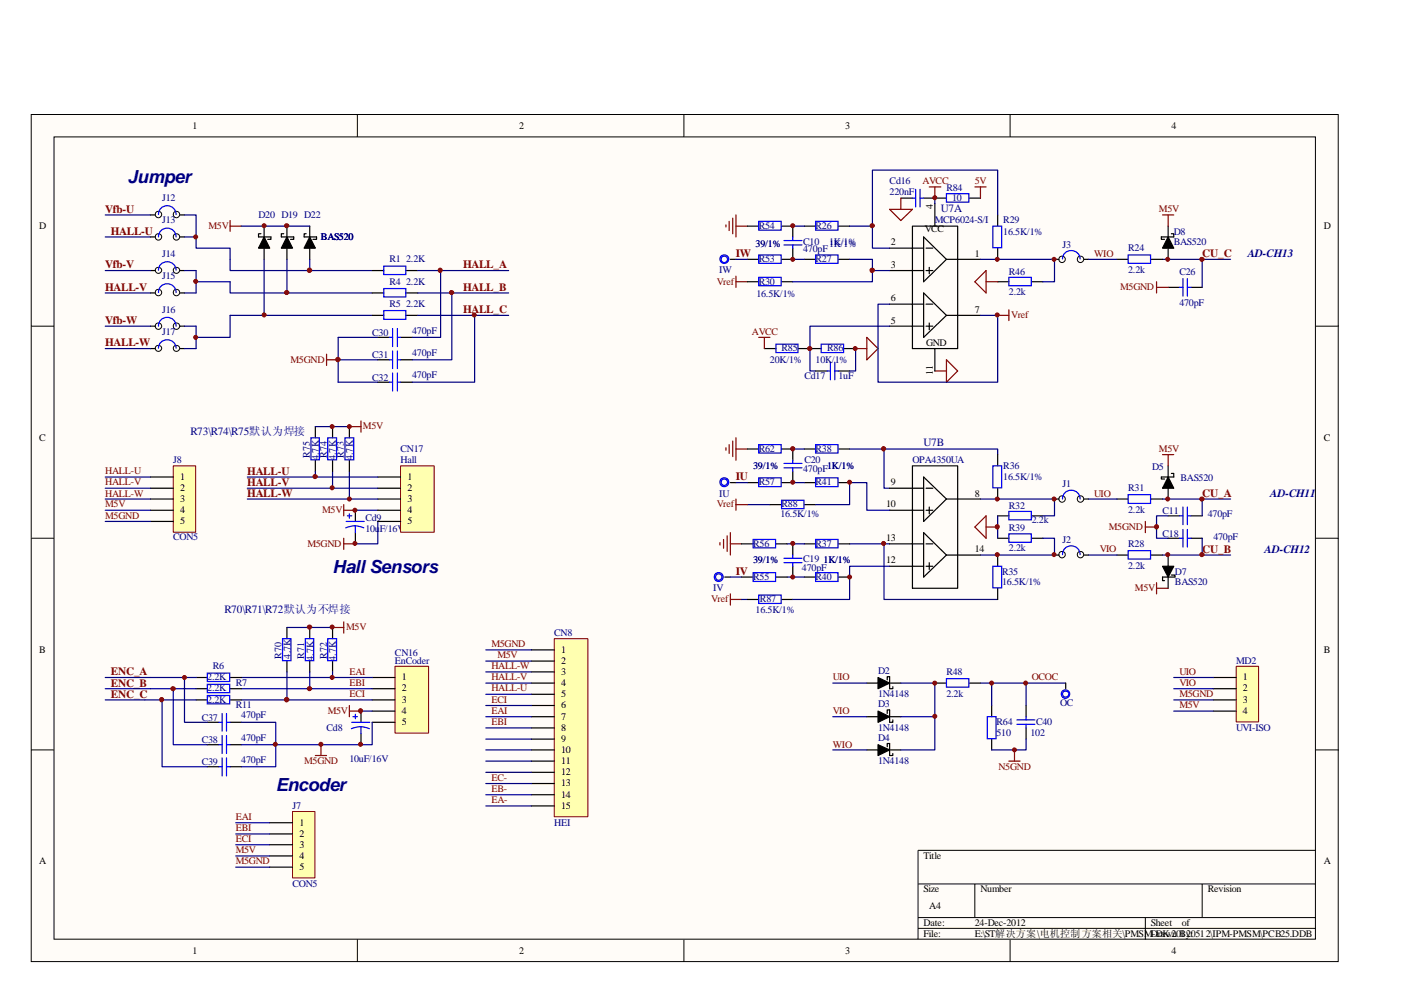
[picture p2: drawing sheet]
<svg xmlns="http://www.w3.org/2000/svg" width="297mm" height="210mm" viewBox="0 0 297 210" stroke-linecap="round" stroke-linejoin="round" font-family="sans-serif">
<path d="M6.6 24.2h276.5v179.3h-276.5z" fill="#fffcf8"/>
<g fill="none" stroke="#000" stroke-width=".21">
<path d="M6.6 24.2h276.5v179.3h-276.5zM11.4 29h266.9v169.7h-266.9zM75.6 24.2v4.8M144.7 24.2v4.8M213.7 24.2v4.8M6.6 69h4.8M278.4 69h4.8M6.6 113.9h4.8M278.4 113.9h4.8M6.6 158.7h4.8M278.4 158.7h4.8M278.4 179.9h-84.2v18.9"/>
<path d="M75.6 198.8v4.8M144.7 198.8v4.8M194.2 187h84.2M194.2 194.2h84.2M194.2 196.4h84.2M206.2 187v7.2M213.7 198.8v4.8M242.3 194.2v4.6M254.3 187v7.2"/>
<circle cx="224.7" cy="54.9" r=".68"/>
<circle cx="228.6" cy="54.9" r=".68"/>
<circle cx="224.7" cy="105.6" r=".68"/>
<circle cx="224.7" cy="117.4" r=".68"/>
<circle cx="228.6" cy="105.6" r=".68"/>
<circle cx="228.6" cy="117.4" r=".68"/>
</g>
<g fill="none" stroke="#000" stroke-width=".25">
<path d="M154.5 54.9h1.2M158.2 47.9h2.3M158.2 54.9h2.3M158.2 59.6h2.3M165.4 47.9h2.3v2.2M165.4 59.6h2.3M167.7 52.5v2.4h-2.3M170.2 47.9h2.4M170.2 54.9h2.4M177.4 47.9h2.3M177.4 54.9h2.3M188.2 52.5h7.2"/>
<path d="M188.2 57.2h7.2M190.6 41.9h2.4M193 47.9h9.6v25.9h-9.6zM195.4 41.9h4.8M195.4 50.1l4.8 4.8-4.8 4.7zM195.9 52.5h1.5M195.9 57.2h1.5M196.6 56.6v1.3M197.8 43.1v4.8M200.2 54.9h7.2M205.1 41.9h2.3M211.1 45.5v2.4"/>
<path d="M211.1 52.5v2.4M211.1 59.6h2.3M218.3 59.6h2.3M223.1 54.9h.9M229.4 54.9h.9M236.3 54.9h2.4M243.5 54.9h2.5M245.7 50.1v.5h.7M247.1 47.9v2.2M247.1 52.5v2.4M247.8 49.5h.5v.6M161.7 73.8h2.5"/>
<path d="M168.9 73.8h4.8M172.6 78.5h2.4M177.4 78.5h2.3M178.6 73.8h2.4M188.2 64.4h7.2M188.2 69h7.2M195.4 62l4.8 4.7-4.8 4.7zM195.9 64.4h1.5M195.9 69h1.5M196.6 68.3v1.5M197.8 73.8v4.7M200.2 66.7h7.2"/>
<path d="M247.1 60.8h2.4M252 60.8h2.3M158.2 95h2.3M165.4 95h2.3v2.4M167.7 99.8v2.3h-2.3M170.2 95h2.4M177.4 95h2.3M193 98.6h9.6v25.9h-9.6zM211.1 96.2v2.4M247.1 98.6v2.3M154.5 102.1h1.2M156.9 115.1h2.4"/>
<path d="M158.2 102.1h2.3M162.9 106.8h2.5M164.2 115.1h2.3M167.7 115.1v2.3M167.7 119.8v2.3M170.2 115.1h2.4M170.2 102.1h2.4M170.2 106.8h2.4M177.4 115.1h2.3M177.4 102.1h2.3M188.2 115.1h7.2M188.2 103.3h7.2"/>
<path d="M188.2 108h7.2M188.2 119.8h7.2M195.4 100.9l4.8 4.7-4.8 4.7zM195.4 112.7l4.8 4.7-4.8 4.7zM195.9 115.1h1.5M195.9 103.3h1.5M195.9 108h1.5M195.9 119.8h1.5M196.6 107.3v1.4M196.6 119.1v1.4M200.2 105.6h7.2M200.2 117.4h7.2"/>
<path d="M211.1 103.3v2.3M211.1 117.4v2.4M211.1 109.1h2.3M211.1 113.9h2.3M218.3 109.1h2.3M218.3 113.9h2.3M223.1 105.6h.9M223.1 117.4h.9M229.4 105.6h.9M229.4 117.4h.9M236.3 105.6h2.4M236.3 117.4h2.4"/>
<path d="M243.5 105.6h2.5M243.5 117.4h2.5M245.7 100.9v.5h.7M247.1 103.3v2.3M247.1 117.4v2.4M247.1 109.1h2.4M247.1 113.9h2.4M247.8 100.2h.5v.7M252 109.1h2.3M252 113.9h2.3M153.3 122.1h1.2M156.9 122.1h2.4"/>
<path d="M158.2 126.8h2.3M164.2 122.1h2.3M165.4 126.8h2.3M170.2 122.1h2.4M177.4 122.1h2.3M211.1 124.5v2.3M246 122.1v.8h.4M247.1 122.1v2.4M247.8 121.7h.8v.4"/>
</g>
<g fill="none" stroke="#00f" stroke-width=".25">
<path d="M160.5 58.7h4.8v1.8h-4.8zM160.5 46.8h4.8v1.9h-4.8zM160.5 53.9h4.8v1.8h-4.8zM165.9 51.8h3.8M165.9 50.9h3.8M167.7 50.1v.8M167.7 51.8v.7M172.6 46.8h4.7v1.9h-4.7zM172.6 53.9h4.7v1.8h-4.7zM193 41.9h.7M193.7 40.1v3.7M194.6 40.1v3.7"/>
<path d="M194.6 41.9h.8M200.2 41h4.8v1.8h-4.8zM210.1 47.9h1.8v4.5h-1.8zM213.4 58.7h4.8v1.8h-4.8zM224.8 54.8a1.86 1.86 0 0 1 1.9-1.8 1.86 1.86 0 0 1 1.8 1.8M238.7 53.9h4.7v1.8h-4.7zM250.3 58.9v3.8M251.2 58.9v3.8M164.2 72.8h4.6v1.8h-4.6zM173.7 72.8h4.8v1.8h-4.8zM175 78.5h.7M175.7 76.6v3.8"/>
<path d="M176.6 76.6v3.8M176.6 78.5h.8M249.5 60.8h.8M251.2 60.8h.8M160.5 94.1h4.8v1.8h-4.8zM165.9 98.1h3.8M165.9 99h3.8M167.7 97.4v.7M167.7 99v.8M172.6 94.1h4.7v1.8h-4.7zM210.1 98.6h1.8v4.6h-1.8zM159.3 114.1h4.8v1.8h-4.8z"/>
<path d="M160.5 101.1h4.8v1.9h-4.8zM165.4 105.8h4.7v1.8h-4.7zM165.9 118.1h3.8M165.9 119.1h3.8M167.7 117.4v.7M167.7 119.1v.7M172.6 114.1h4.7v1.8h-4.7zM172.6 101.1h4.7v1.9h-4.7zM210.1 119.8h1.8v4.6h-1.8zM213.4 108.2h4.8v1.8h-4.8zM213.4 113h4.8v1.7h-4.8zM224.8 105.6a1.86 1.86 0 0 1 1.9-1.9 1.86 1.86 0 0 1 1.8 1.9"/>
<path d="M224.8 117.4a1.86 1.86 0 0 1 1.9-1.9 1.86 1.86 0 0 1 1.8 1.9M238.7 104.7h4.7v1.8h-4.7zM238.7 116.5h4.7v1.8h-4.7zM249.5 109.1h.8M249.5 113.9h.8M250.3 107.3v3.7M250.3 112v3.8M251.2 107.3v3.7M251.2 112v3.8M251.2 109.1h.8M251.2 113.9h.8M159.3 121.2h4.8v1.8h-4.8z"/>
<path d="M160.5 125.9h4.8v1.8h-4.8zM172.6 121.2h4.7v1.8h-4.7z"/>
<circle cx="153.2" cy="54.9" r=".68"/>
<circle cx="153.3" cy="54.8" r=".92"/>
<circle cx="153.2" cy="102" r=".94"/>
<circle cx="153.2" cy="102" r=".68"/>
<circle cx="152" cy="122.1" r=".94"/>
<circle cx="152.1" cy="122.1" r=".68"/>
</g>
<path d="M246 54.9h14.3M187 115.1v11.7h24.1M207.4 105.6h3.7M246 117.4h14.3M246 105.6h14.3" fill="none" stroke="#11037f" stroke-width=".25"/>
<g fill="none" stroke="#800000" stroke-width=".25">
<path d="M196.6 39.6h2.5M197.8 39.6v2.3M206.2 39.6h2.4M207.4 39.6v2.3M153.6 47.6v.4M154.3 46.8v2M155 46.2v3.3M155.7 45.5v4.6M155.7 58.4v2.4M155.7 47.9h2.5M155.7 59.6h2.5M188.2 44.3h4.8l-2.4 2.4z"/>
<path d="M190.6 41.9v2.4M208.6 59.6h2.5M208.6 57.2v4.8l-2.4-2.4zM244.7 59.6v2.4M246 45.5h2.3M247.1 45.5v2.4M160.5 71.4h2.4M161.7 71.4v2.4M181 73.8h2.4M183.4 71.4l2.4 2.4-2.4 2.3zM197.8 78.5h2.4M200.2 76.1l2.4 2.4-2.4 2.4z"/>
<path d="M211.1 66.7h2.3M213.4 65.5v2.3M244.7 60.8h2.4M153.6 94.8v.5M154.3 94.1v1.8M155 93.3v3.3M155.7 92.6v4.8M155.7 95h2.5M246 96.2h2.3M247.1 96.2v2.4M152.3 114.8v.5M153.1 114.1v1.9"/>
<path d="M153.8 113.4v3.3M154.5 112.7v4.7M154.5 115.1h2.4M155.7 105.6v2.4M155.7 106.8h2.5M208.6 109.1v4.8l-2.4-2.4zM208.6 111.5h2.5M242.3 111.5h2.4M242.3 110.3v2.4M154.5 125.7v2.3M154.5 126.8h2.4M244.7 123.3v2.4"/>
<path d="M244.7 124.5h2.4"/>
</g>
<g fill="none" stroke="#000080" stroke-width=".25">
<path d="M155.7 54.9h2.5M167.7 54.9h2.5M167.7 47.9h2.5M179.7 54.9h4.9v2.3h3.6M184.6 47.9v4.6h3.6M184.6 57.2v2.4h-16.9M197.8 41.9v1.2M207.4 54.9h15.7v4.7h-2.5M211.1 45.5v-9.5h-26.5v11.9h-4.9M230.3 54.9h6M254.3 54.9v5.9M181 73.8v4.7h-1.3"/>
<path d="M188.2 64.4h-2.4v16.5h25.3v-14.2h-3.7M188.2 69h-16.8v9.5h1.2M167.7 95h2.5M179.7 95h7.3M211.1 96.2v-1.2h-24.1v8.3h1.2M155.7 102.1h2.5M158.2 106.8h4.7M166.5 115.1h3.7M167.7 102.1h2.5M172.6 106.8h7.1v-4.7h3.7v5.9h4.8M179.7 115.1h8.5M188.2 119.8h-8.5v7h-12"/>
<path d="M211.1 105.6h12v3.5h-2.5M211.1 109.1v4.8M220.6 113.9h2.5v3.5h-15.7M230.3 117.4h6M230.3 105.6h6M247.1 109.1h-2.4v4.8h2.4M254.3 105.6v3.5M254.3 113.9v3.5M154.5 122.1h2.4M156.9 126.8h1.3M166.5 122.1h3.7"/>
</g>
<g fill="#000" stroke="#000" stroke-width=".25">
<path d="M245.7 50.1h2.6zM245.7 100.9h2.6zM246 122.1h2.6z"/>
<path d="M247.1 50.1l1.2 2.4h-2.3z" fill-rule="evenodd"/>
<path d="M247.1 100.9l1.2 2.4h-2.3z" fill-rule="evenodd"/>
<path d="M246 119.8h2.3l-1.2 2.3z" fill-rule="evenodd"/>
</g>
<g fill="#800000" stroke="#800000" stroke-width=".21">
<circle cx="186.9" cy="115" r=".42"/>
<circle cx="186.9" cy="95" r=".45"/>
<circle cx="211" cy="66.6" r=".42"/>
<circle cx="184.5" cy="57.2" r=".48"/>
<circle cx="184.5" cy="47.8" r=".45"/>
<circle cx="167.7" cy="122.1" r=".42"/>
<circle cx="167.7" cy="115" r=".42"/>
<circle cx="197.8" cy="41.8" r=".42"/>
<circle cx="167.7" cy="47.8" r=".42"/>
<circle cx="167.7" cy="54.9" r=".42"/>
<circle cx="179.7" cy="122.1" r=".42"/>
<circle cx="179.7" cy="102" r=".42"/>
<circle cx="180.9" cy="73.7" r=".42"/>
<circle cx="171.3" cy="73.7" r=".45"/>
<circle cx="247.1" cy="105.6" r=".42"/>
<circle cx="247.1" cy="54.9" r=".42"/>
<circle cx="211" cy="54.9" r=".42"/>
<circle cx="223" cy="54.9" r=".42"/>
<circle cx="211" cy="105.6" r=".42"/>
<circle cx="223" cy="105.6" r=".42"/>
<circle cx="211" cy="117.4" r=".42"/>
<circle cx="223" cy="117.4" r=".42"/>
<circle cx="211" cy="111.5" r=".45"/>
<circle cx="167.7" cy="102" r=".42"/>
<circle cx="254.3" cy="105.6" r=".45"/>
<circle cx="254.3" cy="117.4" r=".45"/>
<circle cx="254.3" cy="54.9" r=".45"/>
</g>
<path d="M261.6 141.1h4.7v11.7h-4.7z" fill="#ffffb0"/>
<path d="M261.5 141h4.8v11.8h-4.8z" fill="none" stroke="#800000" stroke-width=".21"/>
<g fill="none" stroke="#000" stroke-width=".25">
<path d="M31.8 45.5h1.1M31.8 50.1h1.1M31.8 57.2h1.1M38.1 45.5h.9M38.1 50.1h.9M38.1 57.2h.9M55.2 49.5h-.5v.6M55.9 47.9v2.2M55.9 52.5v2.4M57.3 50.1v.5h-.7M60 49.5h-.5v.6M60.7 47.9v2.2"/>
<path d="M60.7 52.5v2.4M62.1 50.1v.5h-.6M64.8 49.5h-.5v.6M65.5 47.9v2.2M65.5 52.5v2.4M67 50.1v.5h-.8M31.8 62h1.1M31.8 69h1.1M31.8 73.8h1.1M38.1 62h.9M38.1 69h.9M38.1 73.8h.9"/>
<path d="M66.7 90.3v2.3M66.7 97.4v2.4M70.4 90.3v2.3M70.4 97.4v2.4M73.9 90.3v2.3M73.9 97.4v2.4M75.2 108v2.3M75.2 112.7v2.4M256.7 143.4h4.8M256.7 145.7h4.8M256.7 148.1h4.8M256.7 150.5h4.8"/>
</g>
<g fill="none" stroke="#000080" stroke-width=".25">
<path d="M22.3 57.2h9.5M22.3 45.5h9.5M22.3 50.1h9.5M39 45.5h2.5v4.6h-2.5M39 57.2h2.5v4.8h-2.5M41.5 59.6h7.2v2.4h30M41.5 50.1v2.4h7.2v4.7h30M51.1 47.9h14.4M55.9 54.9v11.8M60.7 54.9v7.1M65.5 54.9v2.3M22.3 62h9.5"/>
<path d="M22.3 69h9.5M22.3 73.8h9.5M39 69h2.5v4.8h-2.5M78.7 66.7h-30v4.7h-7.2M66.7 90.3h7.2M70.4 99.8v3.5M73.9 99.8v5.8M75.2 108h4.7M79.9 110.3v4.8h-4.7M248.3 143.4h8.4M248.3 145.7h8.4M248.3 148.1h8.4"/>
<path d="M248.3 150.5h8.4"/>
</g>
<g fill="#000" stroke="#000" stroke-width=".25">
<path d="M54.7 50.1h2.6zM59.5 50.1h2.6zM64.3 50.1h2.7z"/>
<path d="M55.9 50.1l1.2 2.4h-2.4z" fill-rule="evenodd"/>
<path d="M60.7 50.1l1.2 2.4h-2.4z" fill-rule="evenodd"/>
<path d="M65.5 50.1l1.2 2.4h-2.4z" fill-rule="evenodd"/>
</g>
<path d="M48.7 46.7v2.3M48.7 47.9h2.4M73.9 90.3h2.5M76.4 89.1v2.4M72.7 106.8v2.3M72.7 113.9v2.4M72.7 115.1h2.5M72.7 108h2.5" fill="none" stroke="#800000" stroke-width=".25"/>
<g fill="none" stroke="#000" stroke-width=".21">
<circle cx="33.5" cy="45.4" r=".68"/>
<circle cx="33.5" cy="50.1" r=".68"/>
<circle cx="33.5" cy="57.2" r=".66"/>
<circle cx="37.3" cy="45.4" r=".68"/>
<circle cx="37.3" cy="50.1" r=".68"/>
<circle cx="37.4" cy="57.2" r=".66"/>
<circle cx="33.5" cy="61.9" r=".68"/>
<circle cx="33.5" cy="69" r=".68"/>
<circle cx="33.5" cy="73.7" r=".66"/>
<circle cx="37.3" cy="61.9" r=".68"/>
<circle cx="37.3" cy="69" r=".68"/>
<circle cx="37.4" cy="73.7" r=".66"/>
</g>
<g fill="none" stroke="#00f" stroke-width=".25">
<path d="M33.5 45.4a1.86 1.86 0 0 1 1.9-1.9 1.86 1.86 0 0 1 1.9 1.9M33.5 50.1a1.86 1.86 0 0 1 1.9-1.8 1.86 1.86 0 0 1 1.9 1.8M33.5 57.2a1.86 1.86 0 0 1 1.9-1.8 1.86 1.86 0 0 1 1.9 1.8M33.5 61.9a1.86 1.86 0 0 1 1.9-1.9 1.86 1.86 0 0 1 1.9 1.9M33.5 69a1.86 1.86 0 0 1 1.9-1.8 1.86 1.86 0 0 1 1.9 1.8M33.5 73.7a1.86 1.86 0 0 1 1.9-1.8 1.86 1.86 0 0 1 1.9 1.8M65.8 92.6h1.8v4.7h-1.8zM69.3 92.6h1.9v4.7h-1.9zM73 92.6h1.8v4.7h-1.8zM73.2 111.7a4.5 4.5 0 0 1 3.8 0M73.2 110.3h3.8M73.5 109.1h.9"/>
<path d="M73.9 108.7v1M75.2 111.3v1.4"/>
</g>
<path d="M83.7 141.1h7v14h-7z" fill="#ffffb0"/>
<path d="M83.6 141h7.1v14.1h-7.1z" fill="none" stroke="#800000" stroke-width=".21"/>
<path d="M78.7 143.4h4.9M78.7 145.7h4.9M78.7 148.1h4.9M78.7 150.5h4.9M78.7 152.8h4.9" fill="none" stroke="#000" stroke-width=".25"/>
<path d="M84.8 98.7h7.1v13.9h-7.1z" fill="#ffffb0"/>
<path d="M84.8 98.6h7.1v14h-7.1z" fill="none" stroke="#800000" stroke-width=".21"/>
<g fill="none" stroke="#000" stroke-width=".25">
<path d="M79.9 100.9h4.9M79.9 103.3h4.9M79.9 105.6h4.9M79.9 108h4.9M79.9 110.3h4.9M60.7 132.8v2.3M60.7 139.9v2.3M65.5 132.8v2.3M65.5 139.9v2.3M70.4 132.8v2.3M70.4 139.9v2.3M76.4 150.5v2.3"/>
<path d="M76.4 155.2v2.4"/>
</g>
<path d="M70.4 132.8h2.3M72.7 131.6v2.4M66.7 159.9h2.4M67.9 157.6v2.3M73.9 149.3v2.4M73.9 150.5h2.5" fill="none" stroke="#800000" stroke-width=".25"/>
<path d="M59.8 135.1h1.8v4.7h-1.8zM64.6 135.1h1.8v4.7h-1.8zM69.3 135.1h1.9v4.7h-1.9zM74.3 154.2a4.5 4.5 0 0 1 3.8 0M74.4 152.8h3.8M74.7 151.7h.9M75.2 151.1v1M76.4 153.8v1.4" fill="none" stroke="#00f" stroke-width=".25"/>
<g fill="none" stroke="#000080" stroke-width=".25">
<path d="M66.7 99.8v1.1M52.3 100.9h27.6M52.3 103.3h27.6M52.3 105.6h27.6M60.7 132.8h9.7M51.1 145.7h14.4M60.7 142.2v5.9h-9.6M60.7 148.1h18M65.5 142.2v3.5h13.2M70.4 142.2v1.2h-19.3M70.4 143.4h8.3M76.4 150.5h2.3"/>
<path d="M78.7 152.8v4.8h-10.8"/>
</g>
<path d="M62 171.8h4.6v14h-4.6z" fill="#ffffb0"/>
<path d="M61.9 171.7h4.7v14.1h-4.7z" fill="none" stroke="#800000" stroke-width=".21"/>
<path d="M57.1 174.1h4.8M57.1 176.5h4.8M57.1 178.7h4.8M57.1 181.1h4.8M57.1 183.5h4.8" fill="none" stroke="#000" stroke-width=".25"/>
<path d="M36.7 98.7h4.7v13.9h-4.7z" fill="#ffffb0"/>
<path d="M36.7 98.6h4.7v14h-4.7z" fill="none" stroke="#800000" stroke-width=".21"/>
<g fill="none" stroke="#000" stroke-width=".25">
<path d="M78.7 57.2h2.5M85.9 57.2h2.5M78.7 62h2.5M78.7 66.7h2.5M79.9 71.4h2.5M79.9 76.1h2.5M84.8 71.4h2.4M84.8 76.1h2.4M85.9 62h2.5M85.9 66.7h2.5M79.9 80.9h2.5M84.8 80.9h2.4"/>
<path d="M31.8 100.9h4.9M31.8 103.3h4.9M31.8 105.6h4.9M31.8 108h4.9M31.8 110.3h4.9M41.5 143.4h2.4M41.5 145.7h2.4M41.5 148.1h2.4M43.9 152.8h2.4M43.9 157.6h2.4M48.7 143.4h2.4M48.7 145.7h2.4"/>
<path d="M48.7 148.1h2.4M48.7 152.8h2.4M48.7 157.6h2.4M183.4 144.5h2.4M183.4 151.7h2.4M183.4 158.7h2.4M188.2 143.2h-.5v.7M188.2 150.2h-.5v.8M188.2 157.3h-.5v.7M188.2 144.5h2.4M188.2 151.7h2.4M188.2 158.7h2.4"/>
<path d="M188.9 145.3v.4h-.7M188.9 152.3v.5h-.7M188.9 159.4v.5h-.7M197.8 144.5h2.4M205.1 144.5h2.3M209.8 149.3v2.4M209.8 156.4v2.3M217.1 149.3v2.4M217.1 154v2.4M225.5 144.5v1.2M43.9 162.2h2.4M48.7 162.2h2.4"/>
</g>
<g fill="none" stroke="#000080" stroke-width=".25">
<path d="M88.4 57.2h19.2M93.2 57.2v14.2h-6M71.5 76.1h8.4M79.9 71.4h-8.4v9.5h8.4M88.4 62h19.2M88.4 66.7h19.2M95.6 62v14.1h-8.4M100.4 66.7v14.2h-13.2M22.3 100.9h9.5M22.3 103.3h9.5M22.3 105.6h9.5M22.3 108h9.5"/>
<path d="M22.3 110.3h9.5M22.3 143.4h19.2M22.3 145.7h19.2M22.3 148.1h19.2M34.3 148.1v14.1h9.6M36.7 145.7v11.9h7.2M39 143.4v9.4h4.9M51.1 152.8h7.2v9.4h-7.2M51.1 157.6h16.8M176.2 144.5h7.2M176.2 151.7h7.2M176.2 158.7h7.2"/>
<path d="M190.6 144.5h7.2v14.2h-7.2M190.6 151.7h7.2M207.4 144.5h18.1M209.8 144.5v4.8M217.1 156.4v2.3h-7.3M217.1 144.5v4.8M49.9 174.1h7.2M49.9 176.5h7.2M49.9 178.7h7.2M49.9 181.1h7.2M49.9 183.5h7.2"/>
</g>
<g fill="#800000" stroke="#800000" stroke-width=".21">
<circle cx="167.7" cy="95" r=".45"/>
<circle cx="60.7" cy="47.8" r=".45"/>
<circle cx="55.9" cy="47.8" r=".42"/>
<circle cx="41.4" cy="50.1" r=".42"/>
<circle cx="41.4" cy="59.5" r=".42"/>
<circle cx="41.4" cy="71.4" r=".42"/>
<circle cx="65.5" cy="57.2" r=".48"/>
<circle cx="60.7" cy="61.9" r=".45"/>
<circle cx="55.9" cy="66.6" r=".42"/>
<circle cx="93.1" cy="57.2" r=".45"/>
<circle cx="95.6" cy="61.9" r=".45"/>
<circle cx="100.3" cy="66.6" r=".42"/>
<circle cx="71.5" cy="76.1" r=".48"/>
<circle cx="75.1" cy="115" r=".42"/>
<circle cx="75.1" cy="108" r=".42"/>
<circle cx="73.9" cy="90.3" r=".42"/>
<circle cx="70.3" cy="103.2" r=".42"/>
<circle cx="73.9" cy="105.6" r=".42"/>
<circle cx="70.3" cy="90.3" r=".42"/>
<circle cx="66.7" cy="100.8" r=".45"/>
<circle cx="67.9" cy="157.5" r=".42"/>
<circle cx="76.3" cy="150.4" r=".45"/>
<circle cx="76.3" cy="157.5" r=".42"/>
<circle cx="70.3" cy="132.7" r=".42"/>
<circle cx="65.5" cy="132.7" r=".45"/>
<circle cx="70.3" cy="143.3" r=".42"/>
<circle cx="60.7" cy="148" r=".48"/>
<circle cx="65.5" cy="145.7" r=".45"/>
<circle cx="39" cy="143.3" r=".42"/>
<circle cx="36.6" cy="145.7" r=".45"/>
<circle cx="34.2" cy="148" r=".45"/>
<circle cx="58.3" cy="157.5" r=".42"/>
<circle cx="247.1" cy="117.4" r=".42"/>
<circle cx="244.7" cy="111.5" r=".45"/>
<circle cx="197.8" cy="144.5" r=".42"/>
<circle cx="197.8" cy="151.6" r=".42"/>
<circle cx="214.6" cy="158.7" r=".42"/>
<circle cx="209.8" cy="144.5" r=".42"/>
<circle cx="217" cy="144.5" r=".42"/>
</g>
<g fill="none" stroke="#00f" stroke-width=".25">
<path d="M81.2 56.3h4.7v1.8h-4.7zM81.2 61.1h4.7v1.7h-4.7zM81.2 65.7h4.7v1.9h-4.7zM82.4 71.4h.7M82.4 76.1h.7M83.1 69.5v3.8M83.1 74.3v3.7M83.1 78.9v3.8M84.1 69.5v3.8M84.1 74.3v3.7M84.1 78.9v3.8M84.1 71.4h.7"/>
<path d="M84.1 76.1h.7M82.4 80.9h.7M84.1 80.9h.7M43.9 142.4h4.7v1.8h-4.7zM43.9 144.8h4.7v1.8h-4.7zM43.9 147.2h4.7v1.7h-4.7zM46.3 152.8h.7M46.3 157.6h.7M47 151v3.7M47 155.6v3.8M47.9 151v3.7M47.9 155.6v3.8"/>
<path d="M47.9 152.8h.8M47.9 157.6h.8M200.2 143.6h4.8v1.8h-4.8zM208.9 151.7h1.8v4.6h-1.8zM215.1 153.3h3.8M215.1 152.3h3.8M217.1 151.7v.6M217.1 153.3v.7M46.3 162.2h.7M47 160.4v3.8M47.9 160.4v3.8M47.9 162.2h.8"/>
<circle cx="225.4" cy="146.9" r=".9"/>
<circle cx="225.5" cy="146.9" r=".66"/>
</g>
<path d="M69.1 74.9v2.4M69.1 76.1h2.4M214.6 158.7v2.4M213.4 161.1h2.4" fill="none" stroke="#800000" stroke-width=".25"/>
<g fill="#000" stroke="#000" stroke-width=".25">
<path d="M188.2 143.2v2.5zM188.2 150.2v2.6zM188.2 157.3v2.6z"/>
<path d="M185.8 143.4l2.4 1.1-2.4 1.2z" fill-rule="evenodd"/>
<path d="M185.8 150.5l2.4 1.2-2.4 1.1z" fill-rule="evenodd"/>
<path d="M185.8 157.6l2.4 1.1-2.4 1.2z" fill-rule="evenodd"/>
</g>
<path d="M117.3 135.2h7.1v37.6h-7.1z" fill="#ffffb0"/>
<path d="M117.3 135.1h7.1v37.7h-7.1z" fill="none" stroke="#800000" stroke-width=".21"/>
<g fill="none" stroke="#000" stroke-width=".25">
<path d="M112.4 137.5h4.9M112.4 139.9h4.9M112.4 142.2h4.9M112.4 144.5h4.9M112.4 146.9h4.9M112.4 149.3h4.9M112.4 151.7h4.9M112.4 154h4.9M112.4 156.4h4.9M112.4 158.7h4.9M112.4 161.1h4.9M112.4 163.4h4.9"/>
<path d="M112.4 165.8h4.9M112.4 168.2h4.9M112.4 170.5h4.9"/>
</g>
<g fill="none" stroke="#000080" stroke-width=".25">
<path d="M102.8 139.9h9.6M102.8 137.5h9.6M102.8 158.7h9.6M102.8 156.4h9.6M102.8 154h9.6M102.8 151.7h9.6M102.8 149.3h9.6M102.8 146.9h9.6M102.8 144.5h9.6M102.8 142.2h9.6M102.8 170.5h9.6M102.8 168.2h9.6"/>
<path d="M102.8 165.8h9.6M102.8 163.4h9.6M102.8 161.1h9.6"/>
</g>
<g font-size="3.8" fill="#000080">
<text x="27" y="38.7">Jumper</text>
<text x="70.4" y="121.3">Hall Sensors</text>
<text x="58.3" y="167.3">Encoder</text>
</g>
<g font-size="2.4" fill="#800000">
<text x="22.3" y="45">Vfb-U</text>
<text x="23.5" y="49.7">HALL-U</text>
<text x="22.3" y="56.7">Vfb-V</text>
<text x="98" y="56.7">HALL_A</text>
<text x="155.7" y="54.5">IW</text>
<text x="254.3" y="54.5">CU_C</text>
<text x="22.3" y="61.5">HALL-V</text>
<text x="98" y="61.5">HALL_B</text>
<text x="22.3" y="68.6">Vfb-W</text>
<text x="98" y="66.2">HALL_C</text>
<text x="22.3" y="73.3">HALL-W</text>
<text x="52.3" y="100.4">HALL-U</text>
<text x="155.7" y="101.6">IU</text>
<text x="52.3" y="102.8">HALL-V</text>
<text x="52.3" y="105.2">HALL-W</text>
<text x="254.3" y="105.2">CU_A</text>
<text x="254.3" y="116.9">CU_B</text>
<text x="155.7" y="121.7">IV</text>
<text x="23.5" y="142.9">ENC_A</text>
<text x="23.5" y="145.3">ENC_B</text>
<text x="23.5" y="147.6">ENC_C</text>
</g>
<g font-size="2.4" fill="#000080">
<text x="199.1" y="44.9">U7A</text>
<text x="264" y="54.5">AD-CH13</text>
<text x="40.3" y="92">R73\R74\R75默认为焊接</text>
<text x="195.4" y="94.4">U7B</text>
<text x="268.7" y="105.2">AD-CH11</text>
<text x="267.5" y="116.9">AD-CH12</text>
<text x="47.5" y="129.8">R70\R71\R72默认为不焊接</text>
</g>
<g font-size="2.1">
<text x="40.7" y="27.2">1</text>
<text x="109.8" y="27.2">2</text>
<text x="178.8" y="27.2">3</text>
<text x="247.8" y="27.2">4</text>
<text x="197.4" y="44.3" transform="rotate(-90 197.4 44.3)">4</text>
<text x="8.3" y="48.4">D</text>
<text x="188.5" y="51.9">2</text>
<text x="195.7" y="49.1">VCC</text>
<text x="280.1" y="48.4">D</text>
<text x="188.5" y="56.7">3</text>
<text x="206.2" y="54.3">1</text>
<text x="188.5" y="63.8">6</text>
<text x="188.5" y="68.5">5</text>
<text x="206.2" y="66.1">7</text>
<text x="195.9" y="73.2">GND</text>
<text x="197.4" y="79.4" transform="rotate(-90 197.4 79.4)">11</text>
<text x="8.3" y="93.2">C</text>
<text x="280.1" y="93.2">C</text>
<text x="38.1" y="101.5">1</text>
<text x="86.2" y="101.5">1</text>
<text x="38.1" y="103.9">2</text>
<text x="38.1" y="106.2">3</text>
<text x="86.2" y="103.9">2</text>
<text x="86.2" y="106.2">3</text>
<text x="187.5" y="107.4">10</text>
<text x="188.5" y="102.7">9</text>
<text x="206.2" y="105.1">8</text>
<text x="38.1" y="108.6">4</text>
<text x="38.1" y="110.9">5</text>
<text x="86.2" y="108.6">4</text>
<text x="86.2" y="110.9">5</text>
<text x="187.5" y="119.2">12</text>
<text x="187.5" y="114.5">13</text>
<text x="206.2" y="116.9">14</text>
<text x="8.3" y="138.1">B</text>
<text x="85" y="143.9">1</text>
<text x="118.7" y="138.1">1</text>
<text x="118.7" y="140.5">2</text>
<text x="118.7" y="142.8">3</text>
<text x="263" y="143.9">1</text>
<text x="280.1" y="138.1">B</text>
<text x="85" y="146.3">2</text>
<text x="85" y="148.7">3</text>
<text x="118.7" y="145.1">4</text>
<text x="118.7" y="147.5">5</text>
<text x="118.7" y="149.9">6</text>
<text x="263" y="146.3">2</text>
<text x="263" y="148.7">3</text>
<text x="85" y="151.1">4</text>
<text x="85" y="153.4">5</text>
<text x="118.7" y="152.2">7</text>
<text x="118.7" y="154.6">8</text>
<text x="263" y="151.1">4</text>
<text x="118.7" y="157">9</text>
<text x="118.7" y="159.4">10</text>
<text x="118.7" y="161.6">11</text>
<text x="118.7" y="164">12</text>
<text x="118.7" y="166.4">13</text>
<text x="118.7" y="168.8">14</text>
<text x="118.7" y="171.1">15</text>
<text x="63.3" y="174.7">1</text>
<text x="63.3" y="177.1">2</text>
<text x="63.3" y="179.3">3</text>
<text x="8.3" y="182.9">A</text>
<text x="63.3" y="181.7">4</text>
<text x="63.3" y="184.1">5</text>
<text x="195.4" y="181.7">Title</text>
<text x="280.1" y="182.9">A</text>
<text x="195.4" y="188.8">Size</text>
<text x="207.4" y="188.8">Number</text>
<text x="255.5" y="188.8">Revision</text>
<text x="195.4" y="195.9">Date:</text>
<text x="196.6" y="192.4">A4</text>
<text x="206.2" y="195.9">24-Dec-2012</text>
<text x="243.5" y="195.9">Sheet</text>
<text x="250" y="195.9">of</text>
<text x="40.7" y="201.8">1</text>
<text x="109.8" y="201.8">2</text>
<text x="178.8" y="201.8">3</text>
<text x="195.4" y="198.2">File:</text>
<text x="206.2" y="198.2">E:\ST解决方案\电机控制方案相关\PMSMDraw20B20512\IPM-PMSM\PCB25.DDB</text>
<text x="243.8" y="198.2">-DK n 1y:</text>
<text x="247.8" y="201.8">4</text>
</g>
<g font-size="2.1" fill="#000080">
<text x="188.2" y="39">Cd16</text>
<text x="188.2" y="41.3">220nF</text>
<text x="200.2" y="40.4">R84</text>
<text x="34.3" y="42.5">J12</text>
<text x="34.3" y="47.3">J13</text>
<text x="54.7" y="46.1">D20 D19 D22</text>
<text x="197.8" y="47.3">MCP6024-S/I</text>
<text x="201.4" y="42.5">10</text>
<text x="212.3" y="47.3">R29</text>
<text x="67.9" y="50.7">BAS520</text>
<text x="159.9" y="52.2">39/1%</text>
<text x="160.5" y="48.4">R54</text>
<text x="169.9" y="51.7">C10</text>
<text x="169.9" y="53.4">470pF</text>
<text x="172.6" y="48.4">R26</text>
<text x="175.4" y="52.2">1K/1%</text>
<text x="212.3" y="49.6">16.5K/1%</text>
<text x="224.8" y="52.4">J3</text>
<text x="238.7" y="53.1">R24</text>
<text x="248.3" y="49.6">D8</text>
<text x="248.3" y="51.9">BAS520</text>
<text x="34.3" y="54.3">J14</text>
<text x="34.3" y="59">J15</text>
<text x="82.4" y="55.5">R1</text>
<text x="85.9" y="55.5">2.2K</text>
<text x="152.1" y="57.8">IW</text>
<text x="160.5" y="55.5">R53</text>
<text x="172.6" y="55.5">R27</text>
<text x="213.4" y="58.1">R46</text>
<text x="238.7" y="57.8">2.2k</text>
<text x="249.5" y="58.1">C26</text>
<text x="82.4" y="60.2">R4</text>
<text x="82.4" y="65">R5</text>
<text x="85.9" y="60.2">2.2K</text>
<text x="85.9" y="65">2.2K</text>
<text x="160" y="62.8">16.5K/1%</text>
<text x="160.5" y="60.2">R30</text>
<text x="213.4" y="62.3">2.2k</text>
<text x="249.5" y="64.7">470pF</text>
<text x="34.3" y="66.1">J16</text>
<text x="34.3" y="70.8">J17</text>
<text x="78.7" y="71">C30</text>
<text x="87.2" y="70.6">470pF</text>
<text x="78.7" y="75.8">C31</text>
<text x="87.2" y="75.3">470pF</text>
<text x="162.9" y="76.7">20K/1%</text>
<text x="165.4" y="74.4">R85</text>
<text x="172.6" y="76.7">10K</text>
<text x="175" y="74.4">R86</text>
<text x="176" y="76.7">/1%</text>
<text x="78.7" y="80.5">C32</text>
<text x="87.2" y="80">470pF</text>
<text x="170.2" y="80.3">Cd17</text>
<text x="177.4" y="80.3">1uF</text>
<text x="84.8" y="95.6">CN17</text>
<text x="160.5" y="95.6">R62</text>
<text x="172.6" y="95.6">R38</text>
<text x="36.7" y="98">J8</text>
<text x="65.5" y="96.9" transform="rotate(-90 65.5 96.9)">R75</text>
<text x="67.5" y="97.4" transform="rotate(-90 67.5 97.4)">4.7K</text>
<text x="69.2" y="96.9" transform="rotate(-90 69.2 96.9)">R74</text>
<text x="71" y="97.4" transform="rotate(-90 71 97.4)">4.7K</text>
<text x="72.7" y="96.9" transform="rotate(-90 72.7 96.9)">R73</text>
<text x="74.7" y="97.4" transform="rotate(-90 74.7 97.4)">4.7K</text>
<text x="84.8" y="98">Hall</text>
<text x="159.3" y="99.2">39/1%</text>
<text x="169.9" y="99.8">470pF</text>
<text x="170.2" y="98">C20</text>
<text x="175" y="99.2">1K/1%</text>
<text x="193" y="98">OPA4350UA</text>
<text x="212.3" y="99.2">R36</text>
<text x="212.3" y="101.5">16.5K/1%</text>
<text x="243.8" y="99.4">D5</text>
<text x="249.8" y="101.8">BAS520</text>
<text x="152.1" y="105.1">IU</text>
<text x="160.5" y="102.7">R57</text>
<text x="165.4" y="107.4">R88</text>
<text x="172.6" y="102.7">R41</text>
<text x="213.4" y="107.6">R32</text>
<text x="224.8" y="103.1">J1</text>
<text x="238.7" y="103.9">R31</text>
<text x="77.3" y="110.3">Cd9</text>
<text x="77.3" y="112.6">10u</text>
<text x="80.3" y="112.6">F/16V</text>
<text x="165.1" y="109.5">16.5K/1%</text>
<text x="213.4" y="112.4">R39</text>
<text x="218.3" y="110.7">2.2k</text>
<text x="238.7" y="108.6">2.2k</text>
<text x="246" y="108.8">C11</text>
<text x="246" y="113.6">C18</text>
<text x="255.5" y="109.5">470pF</text>
<text x="36.7" y="114.2">CON5</text>
<text x="159.3" y="115.7">R56</text>
<text x="159.3" y="119.2">39/1%</text>
<text x="169.9" y="119">C19</text>
<text x="172.6" y="115.7">R37</text>
<text x="174.2" y="119.2">1K/1%</text>
<text x="213.4" y="116.6">2.2k</text>
<text x="224.8" y="115">J2</text>
<text x="238.7" y="115.7">R28</text>
<text x="256.7" y="114.2">470pF</text>
<text x="150.9" y="125.1">IV</text>
<text x="159.3" y="122.8">R55</text>
<text x="169.7" y="120.8">470pF</text>
<text x="172.6" y="122.8">R40</text>
<text x="212" y="121.6">R35</text>
<text x="212" y="123.9">16.5K/1%</text>
<text x="238.7" y="120.4">2.2k</text>
<text x="248.6" y="121.6">D7</text>
<text x="248.6" y="123.9">BAS520</text>
<text x="159.9" y="129.8">16.5K/1%</text>
<text x="160.8" y="127.4">R87</text>
<text x="117.3" y="134.5">CN8</text>
<text x="43.9" y="143.9">2.2K</text>
<text x="45" y="141.7">R6</text>
<text x="59.5" y="139.4" transform="rotate(-90 59.5 139.4)">R70</text>
<text x="61.5" y="139.4" transform="rotate(-90 61.5 139.4)">4.7K</text>
<text x="64.3" y="139.4" transform="rotate(-90 64.3 139.4)">R71</text>
<text x="66.3" y="139.9" transform="rotate(-90 66.3 139.9)">4.7K</text>
<text x="69.2" y="139.4" transform="rotate(-90 69.2 139.4)">R72</text>
<text x="71" y="139.9" transform="rotate(-90 71 139.9)">4.7K</text>
<text x="83.6" y="138.8">CN16</text>
<text x="83.6" y="140.5">EnCoder</text>
<text x="185.8" y="142.6">D2</text>
<text x="200.2" y="142.8">R48</text>
<text x="261.5" y="140.5">MD2</text>
<text x="43.9" y="146.3">2.2K</text>
<text x="43.9" y="148.7">2.2K</text>
<text x="49.9" y="145.1">R7</text>
<text x="49.9" y="149.9">R11</text>
<text x="185.8" y="147.5">1N4148</text>
<text x="185.8" y="149.6">D3</text>
<text x="200.2" y="147.5">2.2k</text>
<text x="224.3" y="149.4">OC</text>
<text x="42.7" y="152.5">C37</text>
<text x="51.1" y="152">470pF</text>
<text x="69.1" y="154.6">Cd8</text>
<text x="185.8" y="154.6">1N4148</text>
<text x="210.8" y="153.4">R64</text>
<text x="210.8" y="155.8">510</text>
<text x="218" y="155.8">102</text>
<text x="219.2" y="153.4">C40</text>
<text x="261.5" y="154.6">UVI-ISO</text>
<text x="42.7" y="157.2">C38</text>
<text x="42.7" y="161.9">C39</text>
<text x="51.1" y="156.7">470pF</text>
<text x="51.1" y="161.5">470pF</text>
<text x="73.9" y="161.2">10uF/16V</text>
<text x="185.8" y="156.7">D4</text>
<text x="185.8" y="161.6">1N4148</text>
<text x="61.9" y="171.1">J7</text>
<text x="117.3" y="174.7">HEI</text>
<text x="61.9" y="187.6">CON5</text>
</g>
<g font-size="2.1" fill="#800000">
<text x="195.2" y="39">AVCC</text>
<text x="206.2" y="39">5V</text>
<text x="245.2" y="44.9">M5V</text>
<text x="44.1" y="48.4">M5V</text>
<text x="231.5" y="54.3">WIO</text>
<text x="151.6" y="60.2">Vref</text>
<text x="237" y="61.4">M5GND</text>
<text x="159.1" y="70.8">AVCC</text>
<text x="214" y="67.3">Vref</text>
<text x="61.5" y="76.7">M5GND</text>
<text x="76.8" y="90.9">M5V</text>
<text x="245.2" y="95.6">M5V</text>
<text x="22.3" y="100.3">HALL-U</text>
<text x="22.3" y="107.4">M5V</text>
<text x="22.3" y="102.7">HALL-V</text>
<text x="22.3" y="105.1">HALL-W</text>
<text x="151.6" y="107.4">Vref</text>
<text x="231.5" y="105.1">UIO</text>
<text x="22.3" y="109.7">M5GND</text>
<text x="68.2" y="108.6">M5V</text>
<text x="234.6" y="112.1">M5GND</text>
<text x="65" y="115.7">M5GND</text>
<text x="232.7" y="116.9">VIO</text>
<text x="240.1" y="125.1">M5V</text>
<text x="150.5" y="127.4">Vref</text>
<text x="73.2" y="133.4">M5V</text>
<text x="104" y="136.9">M5GND</text>
<text x="73.9" y="142.8">EAI</text>
<text x="104" y="141.7">HALL-W</text>
<text x="104" y="143.9">HALL-V</text>
<text x="105.2" y="139.3">M5V</text>
<text x="176.2" y="143.9">UIO</text>
<text x="218.3" y="143.9">OCOC</text>
<text x="249.5" y="142.8">UIO</text>
<text x="73.9" y="145.1">EBI</text>
<text x="73.9" y="147.5">ECI</text>
<text x="104" y="146.3">HALL-U</text>
<text x="104" y="148.7">ECI</text>
<text x="249.5" y="147.5">M5GND</text>
<text x="249.5" y="149.9">M5V</text>
<text x="249.5" y="145.1">VIO</text>
<text x="69.3" y="151.1">M5V</text>
<text x="104" y="151.1">EAI</text>
<text x="104" y="153.4">EBI</text>
<text x="176.2" y="151.1">VIO</text>
<text x="64.3" y="161.6">M5GND</text>
<text x="176.2" y="158.2">WIO</text>
<text x="104" y="167.6">EB-</text>
<text x="104" y="165.2">EC-</text>
<text x="211.2" y="162.8">N5GND</text>
<text x="49.9" y="173.5">EAI</text>
<text x="104" y="169.9">EA-</text>
<text x="49.9" y="175.9">EBI</text>
<text x="49.9" y="178.2">ECI</text>
<text x="49.9" y="180.5">M5V</text>
<text x="49.9" y="182.9">M5GND</text>
</g>
</svg>
